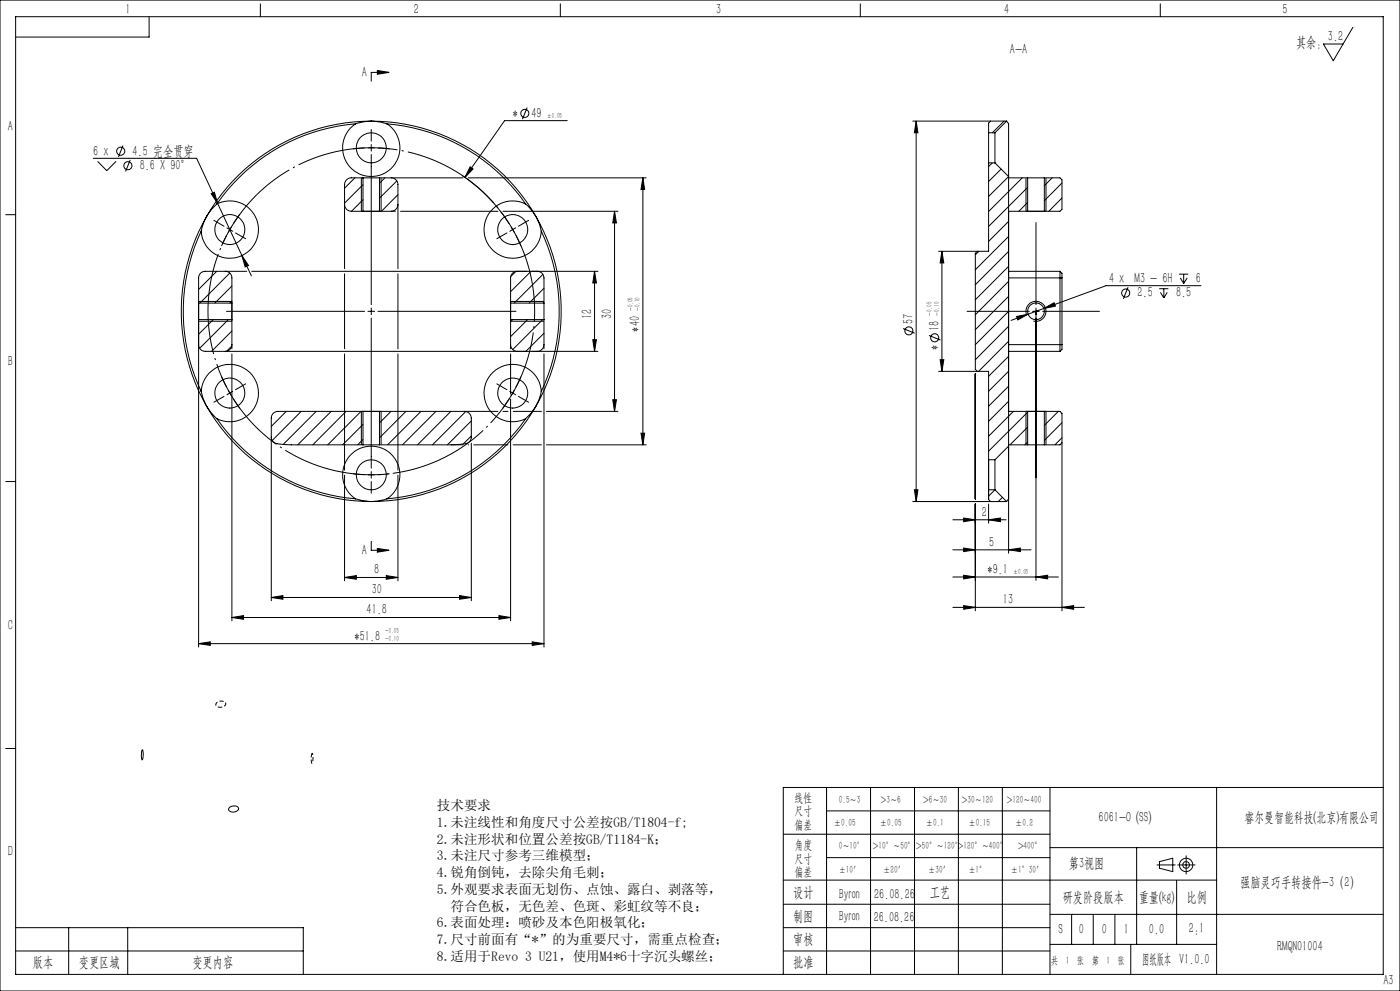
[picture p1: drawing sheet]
<svg xmlns="http://www.w3.org/2000/svg" width="420mm" height="297mm" viewBox="0 0 420 297" stroke-linecap="round" stroke-linejoin="round" font-family="sans-serif">
<g fill="none" stroke="#000" stroke-width=".3">
<path d="M0 0h420v297h-420zM4.7 5h410.3v287h-410.3zM44.7 5v6.1h-40M78.1 1.2v3.8M168.1 1.2v3.8M258.1 1.2v3.8M348.1 1.2v3.8M405.9 8.2l-5.9 10-3-5h5.9M106.7 37.1a8.6 8.6 0 0 0-1.8 12.8 8.6 8.6 0 0 0 13 0 8.6 8.6 0 0 0-1.8-12.8M106.7 37.1a56.3 56.3 0 0 0-41.6 24M111.4 36.3a57.1 57.1 0 0 1 49.3 28.5M111.4 36.3l2.7 .3 2 .5"/>
<path d="M111.4 36.3l-1.9 .1-2.8 .7M111.4 36.3a57.1 57.1 0 0 0-49.4 28.5M111.4 38.8v3.5M113.2 21.1l3.5 .6-3.5 .6zM116.1 37.1a56.3 56.3 0 0 1 41.6 24M116.7 21.7h-5.3v2.6M158.2 32.2l-1.5 3.5M170.2 36.2h-18.8l-11.9 17M273.8 36.3h28.2M274.8 36.3l.6 3.5h-1.1zM274.8 36.3v114M296.6 39.8v9"/>
<path d="M296.6 39.8h1.9M297.2 36.3l-.6 .6v2.9M298.5 39.8v9M301.2 36.3l-3.5 3.5M302 36.3a2.47 2.47 0 0 1 .6 2.6v14M302 36.3l-3.5 3.5M28 47.4h31l13.6 29.2M29.3 48.4l2.7 2.7 2.8-2.7M36.9 43.6l-1.4 3.5M39.1 47.9l-1.4 3.5M63.4 58.1l.9-.5 1 3.4zM106.5 53.3l-3.1 3.1"/>
<path d="M108.4 53.3v10M108.9 53.3h4.9M108.9 53.3h-3.5a2.05 2.05 0 0 0-2 2v25.2M108.9 55.3l-5.5 5.6M108.9 59.9l-3.5 3.4M108.9 53.3v10M109.4 44.3l-3.5 .3M110.4 44.3h2M111.4 43.3v2M111.4 46.3v45M113.4 44.3l3.5 .3M113.8 53.3v10"/>
<path d="M113.8 53.3h25.1M114.3 53.3v10M115.5 53.3l-1.7 1.6M117.4 53.3a2.05 2.05 0 0 1 2 2v25.2M119.1 54.2l-5.3 5.2M119.4 58.3l-5 5M138.6 52.6a48.2 48.2 0 0 1 14.2 14.5M140.4 53.3h53.5M141 50l.9 .6-2.4 2.6zM192.9 53.3l.5 3.5h-1.1zM192.9 53.3v80M296.6 48.8v26.5h-15"/>
<path d="M296.6 48.8h1.9M297.7 48.8l-1.1 1.1M298.5 48.8l4.1 4.1M300.4 50.7l-3.8 3.7M302.6 53.3h5.7M302.6 52.9l-6 6M302.6 52.9v112.9M306.7 53.3l-10.1 10.1M307.8 53.3v10M308.3 53.3h5M308.3 56.2l-11.7 11.7M308.3 53.3v10"/>
<path d="M313.3 53.3h4.7l.6 .6v8.8l-.6 .6h-4.7M313.3 53.3v10M313.8 53.3v10M315.7 53.3l-2.4 2.4M318.6 54.9l-5.3 5.2M318.6 59.3l-4 4M1.7 64.3h3M60.4 69.3a56.4 56.4 0 0 0 0 48M62 64.8a57 57 0 0 0 0 57M62 64.8l-.8 1.7-.8 2.8M64.2 66l3 1.8M65.1 61.1a8.6 8.6 0 0 1 12 4.9 8.6 8.6 0 0 1-6.5 11.2 8.6 8.6 0 0 1-10.2-7.9"/>
<path d="M65.1 61.1l-1.5 1.5-1.6 2.2M68 70.6l-1.5 3.1M68.1 68.3l.8 .5M68.9 68.8l-.5 .9M68.9 68.8l.9 .5M69.5 67.9l-.6 .9M70.7 69.8l3 1.7M72 64.2l-2 2.9M72.6 76.6l1.9 2.9-.9 .5zM72.6 76.6l2.8 6.1M103.4 61.3a2.05 2.05 0 0 0 2 2h3.5M108.9 63.3h4.9"/>
<path d="M113.8 63.3h4.8M119.4 61.3a2.05 2.05 0 0 1-2 2M120.2 63.3h29.2M150.9 63.3h34.5M152.1 69.8l-3.1 1.7M153.3 67.9l.5 .9M153.8 68.8l.5 .9M153.8 68.8l-.9 .5M154.7 68.3l-.9 .5M154.8 70.6l1.5 3.1M157.7 61.1l2 2.1 1 1.6M157.7 61.1a8.6 8.6 0 0 0-12 4.9 8.6 8.6 0 0 0 6.4 11.2 8.6 8.6 0 0 0 10.3-7.9"/>
<path d="M158.6 66l-3.1 1.8M160.7 64.8a57 57 0 0 1 0 57M160.7 64.8l1.2 2.5 .5 2M162.4 69.3a56.4 56.4 0 0 1 0 48M184.4 63.3l.5 3.5h-1.1zM184.4 63.3v60M282.6 75.3l.5 3.5h-1.1zM282.6 75.3v36M293.2 75.3l-.6 .6v34.8l.6 .6M293.7 75.3l-1.1 1.1M302.6 63.3h5.7M302.6 66.4l-6 6"/>
<path d="M302.6 70.9l-10 10M302.6 75.3l-10 10M302.6 79.8l-10 10M308.3 63.3h5M308.3 60.7l-2.7 2.6M310.8 66.7v24.6M59.6 96.3h10M59.6 90.3h10M64 95.8l-4.4 4.4M65 81.3l-5.4 5.4M67.6 81.3a1.93 1.93 0 0 1 2 2v7.5M67.9 93.3h41.5"/>
<path d="M68.5 95.8l-8.6 8.6M68.9 81.8l-8.9 9M69.6 90.8v5M69.6 90.8h-10v5h10M69.6 85.7l-5.1 5.1M69.6 90.2l-.7 .6M69.6 99.2l-6.1 6.1M69.6 95.8v8.7M74 81.3h-12.4a1.93 1.93 0 0 0-2 2v110.6M75.5 81.3h103.9M103.4 82.1v22.4M110.4 93.3h2"/>
<path d="M111.4 92.3v2M111.4 95.3v45M113.4 93.3h41.4M119.4 82.1v22.4M153.2 90.8v5M153.2 95.8h10M153.2 90.8h10M153.2 95.8v8.7M153.2 96.3h10M153.2 90.3h10M153.8 95.8l-.6 .6M154.8 81.3l-1.6 1.6"/>
<path d="M155.2 81.3a1.99 1.99 0 0 0-2 2v7.5M158.3 95.8l-5.1 5.1M159.3 81.3l-6.1 6.1M161.2 81.3a1.99 1.99 0 0 1 2 2v7.5M162.8 95.8l-9 9M162.9 82.2l-8.6 8.6M163.2 90.8v5M163.2 86.4l-4.5 4.4M163.2 99.9l-5.4 5.4M163.2 95.8v8.7M178.4 81.3l.5 3.5h-1.1zM178.4 81.3v24"/>
<path d="M270.9 98.5l3.5 1.4M290.1 93.3h18.7M302.6 81.3h15.4M302.6 84.3l-10 10M302.6 88.8l-10 10M302.6 93.3l-10 10M302.6 97.8l-10 10M302.6 83.3h16M305 94.9l3.4-.7-3.1 1.7zM307.9 94.1a2.99 2.99 0 0 1 2.6-3.8 2.99 2.99 0 0 1 3.3 3.3 2.99 2.99 0 0 1-3.8 2.6M308.4 94.2l-5.1 1.8M309.8 93.3h2"/>
<path d="M310.8 92.3v81.7M312.8 93.3h17M313.1 92.5l3.1-1.8 .4 1.1zM313.1 92.5l-4.7 1.7M318 81.3v24M318 81.3l.6 .6v1.4M318.6 83.3v20M338.4 86.1l-1.4 3.5M347.8 86.5h2.7M348.1 87.6l1 1.7M349.1 86.5v2.8M350.2 87.6l-1.1 1.7"/>
<path d="M353.7 82.2h2.8M354.1 83.3l1 1.6M355.1 82.2v2.7M356.2 83.3l-1.1 1.6M360.3 85.6h-28.5l-18.7 6.9M59.6 103.3a1.99 1.99 0 0 0 2 2h117.8M60.4 117.3l.5 2 1.1 2.5M60.4 117.3a8.6 8.6 0 0 1 10.2-7.9 8.6 8.6 0 0 1 6.5 11.2 8.6 8.6 0 0 1-12 4.9M66.5 112.9l1.5 3.2M67.2 118.8l-3 1.7M68.4 116.9l.5 .9M68.9 117.8l.6 .9"/>
<path d="M68.9 117.8l-.8 .5M69.5 103.7l-1.5 1.6M69.6 103.3a1.99 1.99 0 0 1-2 2M69.6 106.1v80M69.8 117.3l-.9 .5M70 119.5l2 2.9M73.7 115l-3 1.8M103.4 106.1v34.8M119.4 106.1v34.8M149 115l3.1 1.8M152.8 119.5l-2 2.9M152.9 117.3l.9 .5"/>
<path d="M153.2 103.3a2.05 2.05 0 0 0 2 2M153.2 106.1v12M153.2 119.6v66.5M153.8 117.8l-.5 .9M153.8 117.8l.9 .5M154.3 116.9l-.5 .9M155.5 118.8l3.1 1.7M156.3 112.9l-1.5 3.2M162.4 117.3a8.6 8.6 0 0 0-10.3-7.9 8.6 8.6 0 0 0-6.4 11.2 8.6 8.6 0 0 0 12 4.9M162.4 117.3l-.8 2.8-.9 1.7M163.2 103.3a2.05 2.05 0 0 1-2 2M163.2 106.1v87.8"/>
<path d="M177.8 101.8h1.1l-.5 3.5zM183.8 119.8h1.1l-.5 3.5zM278.7 100.5l3.5 1.4M281.6 111.3h15v38.4l.6 .6M282 107.8h1.1l-.5 3.5zM292.6 112.1v37.4M302.6 105.3h15.4M302.6 102.3l-9 9M302.6 106.8l-6 6M302.6 111.3l-6 6M302.6 115.7l-6 6M302.6 103.3h16"/>
<path d="M318.6 103.3v1.4l-.6 .6M62 121.8a57.2 57.2 0 0 0 49.4 28.5M62 121.8l1.1 1.6 2 2.1M65.1 125.5a56.3 56.3 0 0 0 41.6 24M81.4 131a2.31 2.31 0 0 0 2.7 2.1l2.8 .2h22M85.9 123.3l-4.5 4.5M90.3 123.3l-8.6 8.7M94.9 123.3l-10 9.9M99.3 123.3l-10 10M103.8 123.3l-10 10M108.3 123.3l-10 10M108.4 123.3v10"/>
<path d="M108.9 123.3h4.9M108.9 133.3h4.9M108.9 123.3h-25.5a1.99 1.99 0 0 0-2 2v54.8M108.9 127.2l-6.1 6.1M108.9 131.7l-1.6 1.6M108.9 123.3v10M113.8 123.3v10M113.8 123.3h35.6M113.8 133.3h25.1M114.3 123.3v10M117.3 123.3l-3.5 3.4M121.8 123.3l-8 7.9"/>
<path d="M126.3 123.3l-10 10M130.8 123.3l-10 10M135.3 123.3l-10 10M139.4 123.3a2.05 2.05 0 0 1 2 2v6M139.7 123.3l-9.9 10M140.4 133.3h.2M141.4 131a2.32 2.32 0 0 1-2.8 2.1l-3.2 .2M141.4 126.1l-7.2 7.2M141.4 130.7l-2.4 2.4M141.4 132.8v47.3M142.1 133.3h10.3M150.9 123.3h1.5"/>
<path d="M154 123.3h8.4M154 133.3h8.4M157.7 125.5a56.3 56.3 0 0 1-41.6 24M160.7 121.8l-1.6 2.2-1.4 1.5M160.7 121.8a57.1 57.1 0 0 1-49.3 28.5M163.9 123.3h21.5M163.9 133.3h30M192.3 129.8h1.1l-.5 3.5zM298.5 137.8h-1.9v9h1.9M298.5 137.8v9M298.5 137.8l4.1-4.1v14.7a1.68 1.68 0 0 1-.6 1.9M302.6 123.3h5.7"/>
<path d="M302.6 133.3h5.7M302.6 120.3l-6 6M304 123.3l-7.4 7.4M307.8 123.3v10M308.3 123.3h5M308.3 133.3h5M308.3 132.5l-.8 .8M308.3 123.5l-11.7 11.7M308.3 128l-5.3 5.3M308.3 123.3v10M313.3 123.3h4.7l.6 .6v59.2M313.3 123.3v10"/>
<path d="M313.8 123.3v10M317.5 123.3l-4.2 4.2M318.6 132.7l-.6 .6h-4.7M318.6 126.7l-5.3 5.3M318.6 131.2l-2.1 2.1M1.7 144.3h3M103.4 142.4v31.7M105.9 142l3.5 .3M106.7 149.5a8.6 8.6 0 0 1-1.8-12.8 8.6 8.6 0 0 1 13 0 8.6 8.6 0 0 1-1.8 12.8M106.7 149.5l2 .5 2.7 .3M110.4 142.3h2M111.4 141.3v2"/>
<path d="M111.4 144.3v3.5M116.1 149.5l-2.8 .7-1.9 .1M116.9 142l-3.5 .3M119.4 142.4v31.7M273.8 150.3h28.2M274.3 146.8h1.1l-.6 3.5zM285.9 155.8h15.9M289.1 155.3l3.5 .5-3.5 .5zM292.6 151.1v32M296.6 155.8l3.5-.5v1zM296.6 151.1v5.7M298.5 146.8l-1.9 1.9"/>
<path d="M298.5 146.8l3.5 3.5M300.7 149l-1.2 1.3M81.4 179.1l3.5-.6v1.1zM81.4 179.1h60M103.4 173.1l3.5-.6v1.1zM103.4 173.1h16M111.4 162.2v2.7h5.3M113.2 164.4l3.5 .5-3.5 .6zM115.9 172.5l3.5 .6-3.5 .5zM137.9 178.5l3.5 .6-3.5 .5zM285.9 164.8h23.4M285.9 172.9h31.6"/>
<path d="M289.1 164.2l3.5 .6-3.5 .5zM289.1 172.4l3.5 .5-3.5 .6zM302.6 164.8l3.5-.6v1.1zM310.8 172.9l3.5-.5v1.1zM59.6 192.9l3.5-.5v1zM59.6 192.9h103.6M69.6 185.1l3.5-.6v1.1zM69.6 185.1h83.6M149.7 184.5l3.5 .6-3.5 .5zM159.7 192.4l3.5 .5-3.5 .5zM285.9 182h39.4M289.1 181.5l3.5 .5-3.5 .6z"/>
<path d="M318.6 182l3.5-.5v1.1zM1.7 224.3h3M42.6 224.8h.2l.2 1.4a1.38 1.38 0 0 1-.4 1.5l-.2-1.6zM248 236v56M261.2 236v56M274.4 236v56M287.5 236v56M300.7 236v56M315 236v56M365 236v56M415 236h-180v56M68.7 242.1a1.7 1.7 0 0 1 2.9 .3 1.74 1.74 0 0 1-3 .2z"/>
<path d="M235 250h80M248 257h67M248 243h67M315 254h100M341 254v29M4.7 278h86.3v14M20.6 278v14M38.3 278v14M235 263.8h130M235 278h80M235 271h80M315 274h100"/>
<path d="M321.5 274v9M328 274v9M334.5 274v9M353 264v19M4.7 285h86.3M235 285h80M315 283h50M339.2 283v9"/>
<circle cx="157.4" cy="34" r="1.21"/>
<circle cx="36.2" cy="45.3" r="1.21"/>
<circle cx="38.4" cy="49.7" r="1.22"/>
<circle cx="111.4" cy="44.3" r="4.5"/>
<circle cx="69" cy="68.8" r="4.5"/>
<circle cx="153.8" cy="68.8" r="4.5"/>
<circle cx="272.7" cy="99.2" r="1.21"/>
<circle cx="310.8" cy="93.3" r="2.5"/>
<circle cx="337.7" cy="87.8" r="1.2"/>
<circle cx="69" cy="117.8" r="4.5"/>
<circle cx="153.8" cy="117.8" r="4.5"/>
<circle cx="280.4" cy="101.2" r="1.21"/>
<circle cx="111.4" cy="142.3" r="4.5"/>
</g>
<path d="M158.3 79a49 49 0 0 0-82.2-19.8 49 49 0 0 0 22.6 81.4 49 49 0 0 0 60.2-59.2l-.6-2.4" fill="none" stroke="#000" stroke-width=".3" stroke-dasharray="30.5 1.3 .6 1.3" stroke-dashoffset="12.8" stroke-linecap="butt"/>
<g fill="none" stroke="#0a0605" stroke-width=".3">
<path d="M347.1 259.2h5.5M347.8 258.2l4-1v4l-4-1zM353.3 259.2h5.2M355.8 256.5v5.5"/>
<circle cx="355.8" cy="259.2" r="1"/>
<circle cx="355.8" cy="259.2" r="2"/>
</g>
<path d="M93.5 226.1l-.1 1.6 .1 1a1.42 1.42 0 0 0 .4-1.6l-.2-1.3-.2 .3" fill="none" stroke="#000" stroke-width=".3" stroke-dasharray="1.3 .6" stroke-dashoffset=".4" stroke-linecap="butt"/>
<path d="M66 212a1.19 1.19 0 0 0 1.2-.3 1.19 1.19 0 0 0 .4-1.2 1.74 1.74 0 0 0-2.8 .8l.4 .5 .8 .2" fill="none" stroke="#000" stroke-width=".3" stroke-dasharray="1.3 .6" stroke-dashoffset=".6" stroke-linecap="butt"/>
<g fill="#000">
<path d="M113.2 21.1l3.5 .6-3.5 .6zM113.2 164.4l3.5 .5-3.5 .6z"/>
<path d="M274.8 36.3l.6 3.5h-1.1zM274.3 146.8h1.1l-.6 3.5z"/>
<path d="M141 50l-1.5 3.2 2.4-2.6zM72.6 76.6l1 3.4 .9-.5zM63.4 58.1l1.9 2.9-1-3.4zM69.6 185.1l3.5-.6v1.1zM149.7 184.5l3.5 .6-3.5 .5zM59.6 192.9l3.5-.5v1zM159.7 192.4l3.5 .5-3.5 .5zM81.4 179.1l3.5-.6v1.1zM137.9 178.5l3.5 .6-3.5 .5zM103.4 173.1l3.5-.6v1.1zM115.9 172.5l3.5 .6-3.5 .5z"/>
<path d="M282.6 75.3l.5 3.5h-1.1zM282 107.8h1.1l-.5 3.5z"/>
<path d="M178.4 81.3l.5 3.5h-1.1zM177.8 101.8h1.1l-.5 3.5zM184.4 63.3l.5 3.5h-1.1zM183.8 119.8h1.1l-.5 3.5zM192.9 53.3l.5 3.5h-1.1zM192.3 129.8h1.1l-.5 3.5z"/>
<path d="M289.1 164.2l3.5 .6-3.5 .5zM302.6 164.8l3.5-.6v1.1zM289.1 155.3l3.5 .5-3.5 .5zM296.6 155.8l3.5-.5v1zM289.1 181.5l3.5 .5-3.5 .6zM318.6 182l3.5-.5v1.1zM289.1 172.4l3.5 .5-3.5 .6zM310.8 172.9l3.5-.5v1.1zM305 94.9l.3 1 3.1-1.7zM313.1 92.5l3.5-.7-.4-1.1z"/>
</g>
<g font-size="4.4">
<text x="37.7" y="4.1">1</text>
<text x="124.2" y="4.1">2</text>
<text x="214.9" y="4.1">3</text>
<text x="301.2" y="4.1">4</text>
<text x="384.7" y="4.1">5</text>
<text x="303" y="16.3">A-A</text>
<text x="388.8" y="14.1">其余：</text>
<text x="398.4" y="12.3">3.2</text>
<text x="108.5" y="23.2">A</text>
<text x="153.8" y="35.3">*</text>
<text x="159.5" y="35.3">49</text>
<text x="2.3" y="39.3">A</text>
<text x="28" y="46.6">6 x</text>
<text x="39.8" y="46.6">4.5 完全贯穿</text>
<text x="41.9" y="51">8.6 X 90°</text>
<text x="332.7" y="84.8">4 x M3 - 6H</text>
<text x="341.3" y="89.1">2.5</text>
<text x="352.8" y="89.1">8.5</text>
<text x="358.8" y="84.8">6</text>
<text x="177.5" y="95.7" transform="rotate(-90 177.5 95.7)">12</text>
<text x="183.5" y="95.7" transform="rotate(-90 183.5 95.7)">30</text>
<text x="192" y="99.4" transform="rotate(-90 192 99.4)">*40</text>
<text x="274" y="97.1" transform="rotate(-90 274 97.1)">57</text>
<text x="281.7" y="99.2" transform="rotate(-90 281.7 99.2)">18</text>
<text x="281.7" y="104.9" transform="rotate(-90 281.7 104.9)">*</text>
<text x="2.3" y="109.6">B</text>
<text x="294.5" y="154.9">2</text>
<text x="108.5" y="166.4">A</text>
<text x="296.7" y="163.9">5</text>
<text x="112.3" y="172.2">8</text>
<text x="296.3" y="172.1">*9.1</text>
<text x="111.5" y="178.2">30</text>
<text x="110" y="184.2">41.8</text>
<text x="300.9" y="181.2">13</text>
<text x="2.3" y="188.9">C</text>
<text x="106.4" y="192">*51.8</text>
<text x="329.6" y="246.3">6061-O (SS)</text>
<text x="2.3" y="256.5">D</text>
<text x="320.6" y="260.1">第3视图</text>
<text x="237.9" y="268.9">设计</text>
<text x="251.6" y="269.5">Byron</text>
<text x="262.2" y="269.5">26.08.26</text>
<text x="278.9" y="268.9">工艺</text>
<text x="372.1" y="265.9">强脑灵巧手转接件-3（2）</text>
<text x="237.9" y="275.9">制图</text>
<text x="251.6" y="275.9">Byron</text>
<text x="318.8" y="270.4">研发阶段版本</text>
<text x="341.6" y="270.4">重量(kg)</text>
<text x="355.9" y="270.4">比例</text>
<text x="262.1" y="276.4">26.08.26</text>
<text x="317.6" y="279.9">S</text>
<text x="323.6" y="280">0</text>
<text x="330.5" y="279.9">0</text>
<text x="337.2" y="279.9">1</text>
<text x="344.7" y="279.9">0.0</text>
<text x="356.7" y="279.6">2:1</text>
<text x="237.9" y="282.9">审核</text>
<text x="383.2" y="284.9">RMQN01004</text>
<text x="9.9" y="289.9">版本</text>
<text x="23.7" y="289.9">变更区域</text>
<text x="57.7" y="289.9">变更内容</text>
<text x="237.9" y="289.9">批准</text>
<text x="342.6" y="288.9">图纸版本 V1.0.0</text>
<text x="415" y="295.1">A3</text>
</g>
<text font-size="4.2" x="373.4" y="246.3">睿尔曼智能科技(北京)有限公司</text>
<g font-size="4.1">
<text x="131.1" y="242.9">技术要求</text>
<text x="131.1" y="247.9">1.未注线性和角度尺寸公差按GB/T1804-f;</text>
<text x="131.1" y="252.9">2.未注形状和位置公差按GB/T1184-K；</text>
<text x="131.1" y="257.9">3.未注尺寸参考三维模型；</text>
<text x="131.1" y="262.9">4.锐角倒钝，去除尖角毛刺；</text>
<text x="131.1" y="267.9">5.外观要求表面无划伤、点蚀、露白、剥落等，</text>
<text x="135.1" y="272.9">符合色板，无色差、色斑、彩虹纹等不良；</text>
<text x="131.1" y="277.9">6.表面处理：喷砂及本色阳极氧化；</text>
<text x="131.1" y="282.9">7.尺寸前面有“*”的为重要尺寸，需重点检查；</text>
<text x="131.1" y="287.9">8.适用于Revo 3 U21，使用M4*6十字沉头螺丝；</text>
</g>
<g font-size="3.8">
<text x="238.4" y="240.3">线性</text>
<text x="238.4" y="244.3">尺寸</text>
<text x="238.4" y="248.3">偏差</text>
<text x="238.4" y="254.6">角度</text>
<text x="238.4" y="258.6">尺寸</text>
<text x="238.4" y="262.6">偏差</text>
</g>
<text font-size="3.2" x="315.3" y="288.9">共 1 张 第 1 张</text>
<g font-size="3.1">
<text x="251.6" y="240.8">0.5～3</text>
<text x="264.2" y="240.8">&gt;3～6</text>
<text x="277" y="240.8">&gt;6～30</text>
<text x="288.6" y="240.8">&gt;30～120</text>
<text x="302" y="240.8">&gt;120～400</text>
<text x="250.1" y="247.6">±0.05</text>
<text x="264" y="247.6">±0.05</text>
<text x="277.7" y="247.6">±0.1</text>
<text x="290.5" y="247.6">±0.15</text>
<text x="304.5" y="247.6">±0.2</text>
<text x="251.6" y="254.6">0～10°</text>
<text x="261.9" y="254.6">&gt;10°～50°</text>
<text x="274.9" y="254.6">&gt;50°～120°</text>
<text x="287.4" y="254.6">&gt;120°～400°</text>
<text x="305.4" y="254.6">&gt;400°</text>
<text x="251.6" y="261.6">±10′</text>
<text x="265" y="261.6">±20′</text>
<text x="278.5" y="261.6">±30′</text>
<text x="290.5" y="261.6">±1°</text>
<text x="303.2" y="261.6">±1°30′</text>
</g>
<g font-size="2.2">
<text x="164.1" y="35.3">±0.05</text>
<text x="189.8" y="93.2" transform="rotate(-90 189.8 93.2)">-0.05</text>
<text x="192" y="93.2" transform="rotate(-90 192 93.2)">-0.10</text>
<text x="279.6" y="94.6" transform="rotate(-90 279.6 94.6)">-0.05</text>
<text x="281.7" y="94.6" transform="rotate(-90 281.7 94.6)">-0.10</text>
<text x="303.9" y="172.1">±0.05</text>
<text x="115.6" y="189.8">-0.05</text>
<text x="115.6" y="192">-0.10</text>
</g>
</svg>
